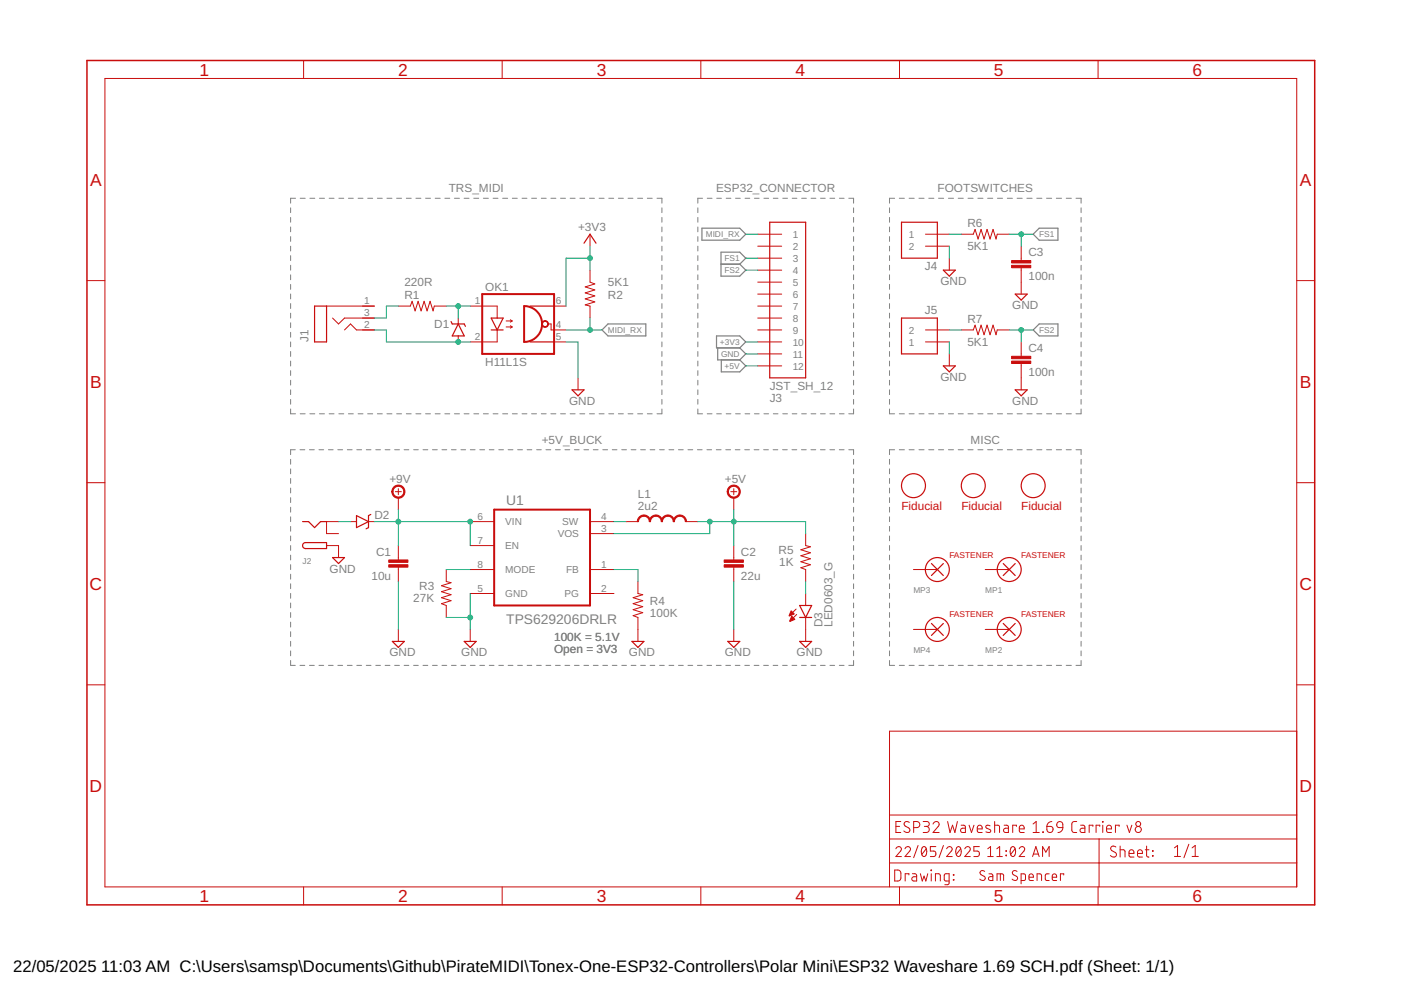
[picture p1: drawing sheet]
<svg xmlns="http://www.w3.org/2000/svg" width="297mm" height="210mm" viewBox="0 0 297 210" stroke-linecap="round" stroke-linejoin="round" font-family="sans-serif">
<g fill="none" stroke="#808080" stroke-width=".21">
<path d="M61.6 44.1v1M61.6 46.1v1M61.6 48.1v1M61.6 50.2v1M61.6 52.2v1M61.6 54.2v1M61.6 56.2v1.1M61.6 58.3v1M62.7 42h-1.1v1.1M63.6 42h1.1M65.7 42h1M67.7 42h1.1"/>
<path d="M69.8 42h1M71.8 42h1.1M73.9 42h1M75.9 42h1.1M78 42h1M80 42h1M82 42h1.1M84.1 42h1M86.1 42h1.1M88.2 42h1M90.2 42h1.1M92.3 42h1"/>
<path d="M94.3 42h1.1M96.4 42h1M98.4 42h1M100.5 42h1M102.5 42h1M104.5 42h1.1M106.6 42h1M108.6 42h1.1M110.7 42h1M112.7 42h1M114.8 42h1M116.8 42h1.1"/>
<path d="M118.9 42h1M120.9 42h1M122.9 42h1.1M125 42h1M127 42h1.1M129.1 42h1M131.1 42h1.1M133.2 42h1M135.2 42h1M137.2 42h1.1M139.3 42h1v1.1M140.3 44.1v1"/>
<path d="M140.3 46.1v1M140.3 48.1v1M140.3 50.2v1M140.3 52.2v1M140.3 54.2v1M140.3 56.2v1.1M140.3 58.3v1M148 44.1v1M148 46.1v1M148 48.1v1M148 50.2v1M148 52.2v1"/>
<path d="M148 54.2v1M148 56.2v1.1M148 58.3v1M148.9 42h-.9v1.1M149.9 42h1.1M152 42h1M154 42h1M156 42h1M158 42h1M160 42h1M162 42h1M164 42h1"/>
<path d="M166 42h1M168 42h1M170 42h1M172 42h1M174 42h1M176 42h1M178 42h1M180 42h1v1.1M181 44.1v1M181 46.1v1M181 48.1v1M181 50.2v1"/>
<path d="M181 52.2v1M181 54.2v1M181 56.2v1.1M181 58.3v1M188.6 44.1v1M188.6 46.1v1M188.6 48.1v1M188.6 50.2v1M188.6 52.2v1M188.6 54.2v1M188.6 56.2v1.1M188.6 58.3v1"/>
<path d="M189.7 42h-1.1v1.1M190.7 42h1M192.7 42h1.1M194.8 42h1.1M196.9 42h1.1M199 42h1.1M201.1 42h1.1M203.2 42h1M205.2 42h1.1M207.3 42h1.1M209.4 42h1.1M211.5 42h1.1"/>
<path d="M213.6 42h1.1M215.6 42h1.1M217.7 42h1.1M219.8 42h1.1M221.9 42h1.1M224 42h1.1M226.1 42h1M228.1 42h1.1v1.1M229.2 44.1v1M229.2 46.1v1M229.2 48.1v1M229.2 50.2v1"/>
<path d="M229.2 52.2v1M229.2 54.2v1M229.2 56.2v1.1M229.2 58.3v1M61.6 60.3v1M61.6 62.3v1.1M61.6 64.4v1M61.6 66.4v1M61.6 68.4v1.1M61.6 70.5v1M61.6 72.5v1M61.6 74.5v1.1"/>
<path d="M61.6 76.6v1M61.6 78.6v1M140.3 60.3v1M140.3 62.3v1.1M140.3 64.4v1M140.3 66.4v1M140.3 68.4v1.1M140.3 70.5v1M140.3 72.5v1M140.3 74.5v1.1M140.3 76.6v1M140.3 78.6v1"/>
<path d="M148 60.3v1M148 62.3v1.1M148 64.4v1M148 66.4v1M148 68.4v1.1M148 70.5v1M148 72.5v1M148 74.5v1.1M148 76.6v1M148 78.6v1M181 60.3v1M181 62.3v1.1"/>
<path d="M181 64.4v1M181 66.4v1M181 68.4v1.1M181 70.5v1M181 72.5v1M181 74.5v1.1M181 76.6v1M181 78.6v1M188.6 60.3v1M188.6 62.3v1.1M188.6 64.4v1M188.6 66.4v1"/>
<path d="M188.6 68.4v1.1M188.6 70.5v1M188.6 72.5v1M188.6 74.5v1.1M188.6 76.6v1M188.6 78.6v1M229.2 60.3v1M229.2 62.3v1.1M229.2 64.4v1M229.2 66.4v1M229.2 68.4v1.1M229.2 70.5v1"/>
<path d="M229.2 72.5v1M229.2 74.5v1.1M229.2 76.6v1M229.2 78.6v1M61.6 80.6v1M61.6 82.7v1M61.6 84.7v1M61.6 86.7v1h1.1M61.6 97.4v1M61.6 99.4v1.1M62.6 95.4h-1v1M63.6 95.4h1"/>
<path d="M63.6 87.7h1.1M65.6 95.4h1M65.7 87.7h1M67.6 95.4h1M67.7 87.7h1.1M69.6 95.4h1M69.8 87.7h1M71.6 95.4h1M71.8 87.7h1.1M73.6 95.4h1.1M73.9 87.7h1M75.6 95.4h1.1"/>
<path d="M75.9 87.7h1.1M77.7 95.4h1M78 87.7h1M79.7 95.4h1M80 87.7h1M81.7 95.4h1M82 87.7h1.1M83.7 95.4h1M84.1 87.7h1M85.7 95.4h1M86.1 87.7h1.1M87.7 95.4h1"/>
<path d="M88.2 87.7h1M89.7 95.4h1M90.2 87.7h1.1M91.7 95.4h1M92.3 87.7h1M93.7 95.4h1M94.3 87.7h1.1M95.7 95.4h1M96.4 87.7h1M97.7 95.4h1M98.4 87.7h1M99.7 95.4h1"/>
<path d="M100.5 87.7h1M101.7 95.4h1M102.5 87.7h1M103.7 95.4h1M104.5 87.7h1.1M105.7 95.4h1M106.6 87.7h1M107.7 95.4h1.1M108.6 87.7h1.1M109.7 95.4h1.1M110.7 87.7h1M111.8 95.4h1"/>
<path d="M112.7 87.7h1M113.8 95.4h1M114.8 87.7h1M115.8 95.4h1M116.8 87.7h1.1M117.8 95.4h1M118.9 87.7h1M119.8 95.4h1M120.9 87.7h1M121.8 95.4h1M122.9 87.7h1.1M123.8 95.4h1"/>
<path d="M125 87.7h1M125.8 95.4h1M127 87.7h1.1M127.8 95.4h1M129.1 87.7h1M129.8 95.4h1M131.1 87.7h1.1M131.8 95.4h1M133.2 87.7h1M133.8 95.4h1M135.2 87.7h1M135.8 95.4h1"/>
<path d="M137.2 87.7h1.1M137.8 95.4h1M139.8 95.4h1M140.3 80.6v1M140.3 82.7v1M140.3 84.7v1M140.3 86.7v1h-1M141.8 95.4h1.1M143.8 95.4h1.1M145.9 95.4h1M147.9 95.4h1M148 86.7v1h.9"/>
<path d="M148 80.6v1M148 82.7v1M148 84.7v1M149.9 95.4h1M149.9 87.7h1.1M151.9 95.4h1M152 87.7h1M153.9 95.4h1M154 87.7h1M155.9 95.4h1M156 87.7h1M157.9 95.4h1"/>
<path d="M158 87.7h1M159.9 95.4h1M160 87.7h1M161.9 95.4h1M162 87.7h1M163.9 95.4h1M164 87.7h1M165.9 95.4h1M166 87.7h1M167.9 95.4h1M168 87.7h1M169.9 95.4h1"/>
<path d="M170 87.7h1M171.9 95.4h1.1M172 87.7h1M173.9 95.4h1M174 87.7h1M176 95.4h1M176 87.7h1M177.9 95.4h1.1M178 87.7h1M180 95.4h1v1M181 80.6v1M181 82.7v1"/>
<path d="M181 84.7v1M181 86.7v1h-1M181 97.4v1M181 99.4v1.1M188.6 86.7v1h1.1M188.6 80.6v1M188.6 82.7v1M188.6 84.7v1M188.6 97.4v1M188.6 99.4v1.1M189.7 95.4h-1.1v1M190.7 95.4h1"/>
<path d="M190.7 87.7h1M192.7 95.4h1.1M192.7 87.7h1.1M194.8 95.4h1.1M194.8 87.7h1.1M196.9 95.4h1.1M196.9 87.7h1.1M199 95.4h1.1M199 87.7h1.1M201.1 95.4h1.1M201.1 87.7h1.1M203.2 95.4h1"/>
<path d="M203.2 87.7h1M205.2 95.4h1.1M205.2 87.7h1.1M207.3 95.4h1.1M207.3 87.7h1.1M209.4 95.4h1.1M209.4 87.7h1.1M211.5 95.4h1.1M211.5 87.7h1.1M213.6 95.4h1.1M213.6 87.7h1.1M215.6 95.4h1.1"/>
<path d="M215.6 87.7h1.1M217.7 95.4h1.1M217.7 87.7h1.1M219.8 95.4h1.1M219.8 87.7h1.1M221.9 95.4h1.1M221.9 87.7h1.1M224 95.4h1.1M224 87.7h1.1M226.1 95.4h1M226.1 87.7h1M228.1 95.4h1.1v1"/>
<path d="M229.2 86.7v1h-1.1M229.2 80.6v1M229.2 82.7v1M229.2 84.7v1M229.2 97.4v1M229.2 99.4v1.1M61.6 101.5v1M61.6 103.5v1M61.6 105.5v1.1M61.6 107.5v1.1M61.6 109.6v1M61.6 111.6v1"/>
<path d="M61.6 113.6v1.1M61.6 115.7v1M61.6 117.7v1M61.6 119.7v1.1M181 101.5v1M181 103.5v1M181 105.5v1.1M181 107.5v1.1M181 109.6v1M181 111.6v1M181 113.6v1.1M181 115.7v1"/>
<path d="M181 117.7v1M181 119.7v1.1M188.6 101.5v1M188.6 103.5v1M188.6 105.5v1.1M188.6 107.5v1.1M188.6 109.6v1M188.6 111.6v1M188.6 113.6v1.1M188.6 115.7v1M188.6 117.7v1M188.6 119.7v1.1"/>
<path d="M229.2 101.5v1M229.2 103.5v1M229.2 105.5v1.1M229.2 107.5v1.1M229.2 109.6v1M229.2 111.6v1M229.2 113.6v1.1M229.2 115.7v1M229.2 117.7v1M229.2 119.7v1.1M61.6 121.8v1M61.6 123.8v1"/>
<path d="M61.6 125.8v1.1M61.6 127.8v1.1M61.6 129.9v1M61.6 131.9v1M61.6 133.9v1.1M61.6 136v1M61.6 138v1M181 121.8v1M181 123.8v1M181 125.8v1.1M181 127.8v1.1M181 129.9v1"/>
<path d="M181 131.9v1M181 133.9v1.1M181 136v1M181 138v1M188.6 121.8v1M188.6 123.8v1M188.6 125.8v1.1M188.6 127.8v1.1M188.6 129.9v1M188.6 131.9v1M188.6 133.9v1.1M188.6 136v1"/>
<path d="M188.6 138v1M229.2 121.8v1M229.2 123.8v1M229.2 125.8v1.1M229.2 127.8v1.1M229.2 129.9v1M229.2 131.9v1M229.2 133.9v1.1M229.2 136v1M229.2 138v1M61.6 140v1.1h1M63.6 141.1h1"/>
<path d="M65.6 141.1h1M67.6 141.1h1M69.6 141.1h1M71.6 141.1h1M73.6 141.1h1.1M75.6 141.1h1.1M77.7 141.1h1M79.7 141.1h1M81.7 141.1h1M83.7 141.1h1M85.7 141.1h1M87.7 141.1h1"/>
<path d="M89.7 141.1h1M91.7 141.1h1M93.7 141.1h1M95.7 141.1h1M97.7 141.1h1M99.7 141.1h1M101.7 141.1h1M103.7 141.1h1M105.7 141.1h1M107.7 141.1h1.1M109.7 141.1h1.1M111.8 141.1h1"/>
<path d="M113.8 141.1h1M115.8 141.1h1M117.8 141.1h1M119.8 141.1h1M121.8 141.1h1M123.8 141.1h1M125.8 141.1h1M127.8 141.1h1M129.8 141.1h1M131.8 141.1h1M133.8 141.1h1M135.8 141.1h1"/>
<path d="M137.8 141.1h1M139.8 141.1h1M141.8 141.1h1.1M143.8 141.1h1.1M145.9 141.1h1M147.9 141.1h1M149.9 141.1h1M151.9 141.1h1M153.9 141.1h1M155.9 141.1h1M157.9 141.1h1M159.9 141.1h1"/>
<path d="M161.9 141.1h1M163.9 141.1h1M165.9 141.1h1M167.9 141.1h1M169.9 141.1h1M171.9 141.1h1.1M173.9 141.1h1M176 141.1h1M177.9 141.1h1.1M181 140v1.1h-1M188.6 140v1.1h1.1M190.7 141.1h1"/>
<path d="M192.7 141.1h1.1M194.8 141.1h1.1M196.9 141.1h1.1M199 141.1h1.1M201.1 141.1h1.1M203.2 141.1h1M205.2 141.1h1.1M207.3 141.1h1.1M209.4 141.1h1.1M211.5 141.1h1.1M213.6 141.1h1.1M215.6 141.1h1.1"/>
<path d="M217.7 141.1h1.1M219.8 141.1h1.1M221.9 141.1h1.1M224 141.1h1.1M226.1 141.1h1M229.2 140v1.1h-1.1"/>
</g>
<path d="M148.8 48.4h8l1.3 1.3-1.3 1.2h-8zM152.9 53.5h3.9l1.3 1.2-1.3 1.3 1.3 1.3-1.3 1.2h-3.9zM152.9 56h3.9M219.1 49.7l1.2-1.3h4v2.5h-4zM127.6 70l1.3-1.3h8v2.5h-8zM151.9 71.2h4.9l1.3 1.3-1.3 1.3h-4.9zM152.2 73.8v2.5h4.6M152.9 76.3v2.5h3.9l1.3-1.2-1.3-1.3M156.8 73.8l1.3 1.2-1.3 1.3M219.1 70l1.2-1.3h4v2.5h-4z" fill="none" stroke="#808080" stroke-width=".25"/>
<g fill="none" stroke="#c90d0c" stroke-width=".21">
<path d="M22.2 16.6h252.7v171.4h-252.7zM64.4 12.8v3.8M106.5 12.8v3.8M148.6 12.8v3.8M190.7 12.8v3.8M232.8 12.8v3.8M18.4 59.5h3.8M125.1 57.3v2.5l1 .4-2 .6 2 .7-2 .6 2 .6-2 .7 2 .6-2 .6 1 .3v2.5M125.1 49.7v2.5M160.7 52.2h5M160.7 49.7h5M160.7 54.7h5"/>
<path d="M160.7 57.3h5M160.7 59.8h5M196.2 52.2h5.1M196.2 49.7h5.1M201.3 54.7v2.6M203.8 49.7h2.6l.3-1.1 .7 2.1 .6-2.1 .6 2.1 .7-2.1 .6 2.1 .6-2.1 .7 2.1 .2-1h2.6M216.5 52.2v3M216.5 56.8v5.6M274.9 59.5h3.8M69.2 64.9h10.2M70.5 67.4l1.3 1.3 1.2-1.3h6.4M73 70l1.3-1.3 1.3 1.3h3.8"/>
<path d="M84.5 64.9h2.5l.4-1 .6 2 .6-2 .7 2 .6-2 .7 2 .6-2 .6 2 .3-1h2.5M97.2 67.4v1.3M97.2 71.2v1.3M99.7 64.9h5.7v2.5M105.4 70v2.5h-5.7M107.3 68.1h1.3M107.3 69.3h1.3M108.2 67.8l.4 .3M108.2 69.1l.4 .2M108.6 68.1l-.4 .2M108.6 69.3l-.4 .3M116.2 68.7h.6v1.3h3.2"/>
<path d="M117.5 64.9h2.5M117.5 72.5h2.5M160.7 64.9h5M160.7 70h5M160.7 67.4h5M160.7 72.5h5M160.7 62.4h5M160.7 75h5M160.7 77.6h5M196.2 70h5.1M196.2 72.5h5.1M201.3 75v2.6"/>
<path d="M203.8 70h2.6l.3-1.1 .7 2.1 .6-2.1 .6 2.1 .7-2.1 .6 2.1 .6-2.1 .7 2.1 .2-1h2.6M216.5 72.5v3M216.5 77.1v5.6M122.6 80.1v2.6M18.4 102.3h3.8M69.2 115.7h2.6v2.5M71.8 110.6h-2.6v2.5h2.6M74.3 110.6h1.3M78.1 110.6h1.3M83.8 104.2h1.3M84.5 103.6v1.3M84.5 105.5v2.6"/>
<path d="M84.5 115.7v3M99.7 115.7h5.1M99.7 110.6h5.1M125.1 113.1h5.1M125.1 110.6h5.1M132.7 110.6h2.6M145.4 110.6h2.6M154.9 104.2h1.3M155.6 103.6v1.3M155.6 105.5v2.6M155.6 115.7v3M170.8 113.1v2.6l1 .2-2 .7 2 .6-2 .6 2 .7-2 .6 2 .6-2 .7 1 .4v2.5"/>
<path d="M274.9 102.3h3.8M84.5 120.2v3.1M84.5 133.5v2.5M94.6 120.8v2.5l1 .2-2 .7 2 .6-2 .7 2 .6-2 .6 2 .7-2 .6 1 .4v2.5M99.7 120.8h5.1M99.7 125.8h5.1M99.7 133.5v2.5M125.1 120.8h5.1M125.1 125.8h5.1M135.3 123.3v2.5l1 .3-2.1 .6 2.1 .7-2.1 .6 2.1 .6-2.1 .7 2.1 .6-2.1 .6 1.1 .4v5.1M155.6 120.2v3.1M155.6 133.5v2.5"/>
<path d="M168.8 129.1l-1.4 1.4M168.9 130.3l-1.4 1.4M170.8 125.8v2.6M170.8 130.9v5.1M193.7 120.8h5M193.7 133.5h5M208.9 120.8h5.1M208.9 133.5h5.1M18.4 145.2h3.8M274.9 155h-86.3v33M274.9 145.2h3.8M188.6 177.9h86.3"/>
<path d="M188.6 172.8h86.3M189.9 180a.58 .58 0 0 1 .9-.5 .58 .58 0 0 1 .1 .9l-1 1.2h1.2M189.9 175.2h.8M191 174.2h-1.1v2.3h1.1M191.9 180a.58 .58 0 0 1 .8-.5 .58 .58 0 0 1 .2 .9l-1 1.2h1.1M192.8 174.4a.58 .58 0 0 0-.9-.1 .58 .58 0 0 0 0 .9l.8 .3a.58 .58 0 0 1 0 .9 .58 .58 0 0 1-.8 0l-.3-.2M193.7 175.5h.7a.65 .65 0 0 0 .6-.7 .65 .65 0 0 0-.6-.6h-.7v2.3M194.6 179.3l-.9 2.5M195.6 179.6l.1-.1a.86 .86 0 0 1 .8 1.3 .6 .6 0 0 1-.6 .8 .6 .6 0 0 1-.6-.8v-.5zM195.7 174.2h.8a.52 .52 0 0 1 .5 .5 .52 .52 0 0 1-.5 .5h-.5M196.4 175.2a.65 .65 0 0 1 .6 .7 .65 .65 0 0 1-.6 .6h-.7M196.4 180l-.9 1.1"/>
<path d="M197.8 174.7a.64 .64 0 0 1 .9-.5 .64 .64 0 0 1 .2 1l-1.1 1.3h1.3M198.4 179.5h-1.1v.9h.7a.59 .59 0 0 1 .4 .6 .59 .59 0 0 1-.4 .6h-.7M200 179.3l-.9 2.5M200.7 180a.58 .58 0 0 1 .8-.5 .58 .58 0 0 1 .2 .9l-1 1.2h1.2M200.9 174.2l.5 2.3 .6-1.5 .5 1.5 .5-2.3M202.9 179.6l.2-.1a.88 .88 0 0 1 .7 1.3 .61 .61 0 0 1-.6 .8 .61 .61 0 0 1-.6-.8v-.5zM203.7 180l-.9 1.1M203.8 175h.6l.3 .2v1.3h-.6a.46 .46 0 0 1-.5-.4 .46 .46 0 0 1 .5-.5h.6M204.6 180a.58 .58 0 0 1 .8-.5 .58 .58 0 0 1 .1 .9l-.9 1.2h1.1M205.5 175l.5 1.5 .5-1.5M207.2 175.7h1a.55 .55 0 0 0-.3-.7 .55 .55 0 0 0-.7 .5l.1 .9 .9 .1M207.6 179.5h-1.1v.9h.7a.59 .59 0 0 1 .5 .6 .59 .59 0 0 1-.5 .6h-.7"/>
<path d="M209.4 180l.6-.5v2.1M209.9 175.1l-.7-.1-.2 .4 1 .6v.4l-.3 .1-.7-.1M210.9 175l.9 .1 .1 1.4M210.9 174.2v2.3M211.3 180l.6-.5v2.1M212.9 175h.7l.2 .2v1.3h-.6a.46 .46 0 0 1-.4-.4 .46 .46 0 0 1 .4-.5h.6M214.4 179.6l.2-.1a.86 .86 0 0 1 .7 1.3 .6 .6 0 0 1-.6 .8 .6 .6 0 0 1-.5-.8v-.5zM215.2 180l-.9 1.1M215.5 175.2v-.2h-.8v1.5M216.1 180a.58 .58 0 0 1 .8-.5 .58 .58 0 0 1 .2 .9l-1 1.2h1.2M216.1 175.7h1a.55 .55 0 0 0-.3-.7 .55 .55 0 0 0-.7 .5l.1 .9 .9 .1M219 176.5h1.3"/>
<path d="M219 174.7l.7-.5v2.3M221.1 176.4l.1 .1zM222 175.2h.7a.66 .66 0 0 1 .6 .7 .66 .66 0 0 1-.7 .6 .66 .66 0 0 1-.6-.6zM223 174.2l-.7 .3-.3 .7M224.2 174.5a.64 .64 0 0 1 .7-.3 .64 .64 0 0 1 .4 .6v.7h-.7a.61 .61 0 0 1-.5-.4 .61 .61 0 0 1 .1-.6zM225.3 175.5l-.3 .7-.7 .3M228.3 174.2h-.5a.51 .51 0 0 0-.6 .5l.2 1.6 .2 .2h.7M229.1 175h.7l.2 .3v1.2h-.6a.46 .46 0 0 1-.4-.4 .46 .46 0 0 1 .4-.5h.6M231.7 175.2v-.2h-.8v1.5M233 177.9v10.1M233.2 175.2v-.2h-.8v1.5M233.7 174.2l.2 .1z"/>
<path d="M233.8 175v1.5M234.6 175.7h1a.55 .55 0 0 0-.3-.7 .55 .55 0 0 0-.7 .5l.1 .9 .9 .1M236.6 179.6a.58 .58 0 0 0-.9-.1 .58 .58 0 0 0 0 .9l.8 .3a.58 .58 0 0 1 0 .9 .58 .58 0 0 1-.9 0l-.2-.2M237.3 175.2v-.2h-.8v1.5M237.5 179.4v2.3M238.9 175l.6 1.5 .5-1.5M243.1 179.4v2.1l.5 .2M249 179.8l.7-.5v2.3M252.1 179l-1.1 2.9M252.8 179.8l.6-.5v2.3M64.4 188v3.9M106.5 188v3.9"/>
<path d="M148.6 188v3.9M188.6 183h86.3M189.7 184.5h.9l.4 .4v1.3l-.1 .3-.3 .3h-.9zM190.7 188v3.9M192.7 185.5v-.2h-.8v1.5M193.4 185.3h.7l.3 .3v1.2h-.6a.46 .46 0 0 1-.5-.5 .46 .46 0 0 1 .5-.4h.6M195.1 185.3l.4 1.5 .4-1 .4 1 .4-1.5M197.4 184.5l.1 .1zM197.4 185.3v1.5M198.3 186.8v-1.5l.9 .1 .2 1.4M201.2 186.8h-.8l-.2-.2v-1.1l.2-.2h.8v1.9l-.2 .4h-.7M202.1 185.4l.1 .2z"/>
<path d="M202.1 186.5l.1 .1zM208.8 184.8a.52 .52 0 0 0-.8-.1 .52 .52 0 0 0 0 .8l.7 .3a.54 .54 0 0 1 0 .8 .54 .54 0 0 1-.8 0l-.2-.2M209.4 181.6h1.2M209.7 185.3h.6l.2 .2v1.2h-.5a.41 .41 0 0 1-.4-.4 .41 .41 0 0 1 .4-.4h.5M211.3 181.6h1.2M211.4 186.7v-1.4l1.3 .1 .1 1.3M212.1 185.3v1.4M213.3 180.4l.1 .1zM213.3 181.3l.1 .1zM215.6 184.8a.52 .52 0 0 0-.8-.1 .52 .52 0 0 0 .1 .8l.6 .3a.54 .54 0 0 1 .1 .8 .54 .54 0 0 1-.8 0l-.2-.2M216.5 186.7l.8-.1v-1.2l-.8-.1v2.1M218.2 186h.9a.49 .49 0 0 0-.3-.7 .49 .49 0 0 0-.6 .5v.8l.9 .1"/>
<path d="M218.9 181.6l.7-2.1 .7 2.1M219.1 181.1h1.1M219.9 186.7v-1.4l.8 .1 .1 1.3M221 181.6v-2.1l.7 1.2 .7-1.2v2.1M222.4 185.3h-.6l-.2 .3v.9l.2 .2h.6M223.1 186h.9a.49 .49 0 0 0-.3-.7 .49 .49 0 0 0-.6 .5l.1 .8 .8 .1M225.5 185.5v-.2h-.7v1.4M232.8 188v3.9M237.5 180.2l.9 .1 .1 1.4M239.4 181h1a.55 .55 0 0 0-.3-.8 .55 .55 0 0 0-.7 .5l.1 .9 .9 .1M241.2 181h1a.55 .55 0 0 0-.3-.8 .55 .55 0 0 0-.7 .5l.1 .9 .9 .1M242.8 180.2h.8"/>
<path d="M244.3 180.4l.2 .1zM244.3 181.4l.2 .1zM249 181.6h1.3M252.8 181.6h1.3"/>
<circle cx="241.3" cy="174.7" r=".52"/>
<circle cx="241.3" cy="175.9" r=".65"/>
</g>
<g fill="none" stroke="#c90d0c" stroke-width=".25">
<path d="M123.8 51.6l1.3-1.9 1.3 1.9M163.2 47.1h7.6v33h-7.6zM191.1 47.1h7.6v7.6h-7.6zM200 57.3h2.5l-1.2 1.2zM66.7 64.9h2.5v7.6h-2.5zM95.6 68.2l.3 .5h2.5l.3 .5M97.2 68.7l1.2 2.5h-2.5zM104.1 67.4h2.6l-1.3 2.6zM104.1 70h2.6M112.4 72.5h5.1M112.4 64.9h5.1M191.1 67.4h7.6v7.6h-7.6z"/>
<path d="M200 77.6h2.5l-1.2 1.2zM215.2 62.4h2.6l-1.3 1.2zM121.3 82.7h2.5l-1.2 1.2zM215.2 82.7h2.6l-1.3 1.2zM64.2 110.6h1.2l1.3 1.3 1.3-1.3h1.2M64.3 115.3l.5-.3h4.4v1.3h-4.6l-.4-.4zM70.5 118.2h2.5l-1.2 1.3zM75.6 109.3l2.5 1.3-2.5 1.3zM78.6 109.1l-.5 .2v2.6l-.5 .2M197.5 119.5l2.5 2.5M200 119.5l-2.5 2.5M212.7 119.5l2.5 2.5"/>
<path d="M215.2 119.5l-2.5 2.5M83.2 136h2.5l-1.2 1.3zM98.4 136h2.6l-1.3 1.3zM134 136h2.5l-1.2 1.3zM154.3 136h2.5l-1.2 1.3zM169.5 136h2.6l-1.3 1.3zM169.5 128.4h2.6l-1.3 2.5zM169.5 130.9h2.6M197.5 132.2l2.5 2.5M200 132.2l-2.5 2.5M212.7 132.2l2.5 2.5M215.2 132.2l-2.5 2.5"/>
<circle cx="193.7" cy="103" r="2.54"/>
<circle cx="206.4" cy="103" r="2.54"/>
<circle cx="219.1" cy="103" r="2.54"/>
<circle cx="198.7" cy="120.8" r="2.54"/>
<circle cx="198.7" cy="133.5" r="2.54"/>
<circle cx="214" cy="133.5" r="2.54"/>
<circle cx="214" cy="120.8" r="2.54"/>
</g>
<path d="M102.2 62.4h15.3v12.6h-15.3zM111.1 64.9a3.8 3.8 0 0 1 3.8 3.8 3.8 3.8 0 0 1-3.8 3.8zM104.8 108.1h20.3v20.3h-20.3z" fill="none" stroke="#c90d0c" stroke-width=".42"/>
<g fill="#c90d0c" stroke="#c90d0c" stroke-width=".21">
<path d="M115 68.2a.71 .71 0 0 1 1.2 .1 .71 .71 0 0 1-.4 1.1 .71 .71 0 0 1-.9-.7h.1a.57 .57 0 0 1 .9-.5 .57 .57 0 0 1 0 1 .57 .57 0 0 1-.9-.3v-.2h-.1z" fill-rule="evenodd"/>
<path d="M135.5 109.6l.6-.3 .4-.1v.3l-.7 .2-.3 .4-.1 .5h-.3l.1-.5z" fill-rule="evenodd"/>
<path d="M136.5 109.2a1.37 1.37 0 0 1 1.4 1.4h-.2l-.3-.7-.4-.3-.5-.1z" fill-rule="evenodd"/>
<path d="M138.1 109.6l.5-.3 .5-.1v.3l-.8 .2-.3 .4-.1 .5h-.2v-.5z" fill-rule="evenodd"/>
<path d="M139.1 109.2a1.37 1.37 0 0 1 1.4 1.4h-.3l-.2-.7-.4-.3-.5-.1z" fill-rule="evenodd"/>
<path d="M140.6 109.6l.5-.3 .5-.1v.3l-.7 .2-.3 .4-.1 .5h-.3l.1-.5z" fill-rule="evenodd"/>
<path d="M141.6 109.2a1.37 1.37 0 0 1 1.4 1.4h-.3l-.2-.7-.4-.3-.5-.1z" fill-rule="evenodd"/>
<path d="M143.2 109.6l.5-.3 .4-.1v.3l-.7 .2-.3 .4-.1 .5h-.3l.1-.5z" fill-rule="evenodd"/>
<path d="M144.1 109.2a1.37 1.37 0 0 1 1.4 1.4h-.2l-.3-.7-.4-.3-.5-.1z" fill-rule="evenodd"/>
<path d="M154.6 103.3a1.39 1.39 0 0 1 2.2 .2 1.39 1.39 0 0 1-.9 2.1 1.39 1.39 0 0 1-1.7-1.4h.2a1.14 1.14 0 0 1 1.6-1 1.14 1.14 0 0 1 .3 1.9 1.14 1.14 0 0 1-1.8-.6l-.1-.3h-.2z" fill-rule="evenodd"/>
<path d="M83.4 103.3a1.4 1.4 0 0 1 2.3 .2 1.4 1.4 0 0 1-.9 2.1 1.4 1.4 0 0 1-1.7-1.4h.2a1.15 1.15 0 0 1 1.6-1 1.15 1.15 0 0 1 .3 1.9 1.15 1.15 0 0 1-1.8-.6l-.1-.3h-.2z" fill-rule="evenodd"/>
<path d="M167.7 129.5l.7 .7-1 .4z" fill-rule="evenodd"/>
<path d="M167.9 130.6l.6 .7-1 .5z" fill-rule="evenodd"/>
</g>
<g fill="#c90d0c" stroke="#c90d0c" stroke-width=".21">
<path d="M82.4 118.7h4.1v.5h-4.1z"/>
<path d="M82.4 119.7h4.1v.5h-4.1z"/>
<path d="M153.5 118.7h4.1v.5h-4.1z"/>
<path d="M153.5 119.7h4.1v.5h-4.1z"/>
<path d="M214.5 55.2h4v.6h-4z"/>
<path d="M214.5 56.3h4v.5h-4z"/>
<path d="M214.5 75.5h4v.6h-4z"/>
<path d="M214.5 76.6h4v.5h-4z"/>
</g>
<path d="M18.4 12.8h260.3v179.1h-260.3z" fill="none" stroke="#c90d0c" stroke-width=".32"/>
<g fill="none" stroke="#0dab76" stroke-width=".21">
<path d="M125.1 52.2v5.1M125.1 54.7h-5.1v10.2M158.1 54.7h2.6M158.1 49.7h2.6M158.1 57.3h2.6M201.3 49.7h2.5M201.3 52.2v2.5M214 49.7h5.1M216.5 49.7v2.5M79.4 70h2.5v2.5h17.8M84.5 64.9h-2.6v2.5h-2.5M94.6 64.9h5.1"/>
<path d="M97.2 64.9v2.5M120 72.5h2.6v7.6M120 70h7.6M125.1 67.4v2.6M158.1 72.5h2.6M158.1 75h2.6M158.1 77.6h2.6M201.3 70h2.5M201.3 72.5v2.5M214 70h5.1M216.5 70v2.5M71.8 110.6h2.5"/>
<path d="M79.4 110.6h20.3v5.1M84.5 108.1v7.6M130.2 110.6h2.5M148 110.6h22.8v2.5M150.5 110.6v2.5h-20.3M155.6 108.1v7.6M84.5 123.3v10.2M94.6 130.9h5.1M94.6 120.8h5.1M99.7 125.8v7.7M130.2 120.8h5.1v2.5M155.6 123.3v10.2"/>
<path d="M170.8 123.3v2.5"/>
</g>
<g fill="#0dab76" stroke="#0dab76" stroke-width=".21">
<circle cx="125.1" cy="54.7" r=".51"/>
<circle cx="97.2" cy="64.9" r=".51"/>
<circle cx="97.2" cy="72.5" r=".51"/>
<circle cx="125.1" cy="70" r=".51"/>
<circle cx="99.7" cy="130.9" r=".51"/>
<circle cx="84.5" cy="110.6" r=".51"/>
<circle cx="99.7" cy="110.6" r=".51"/>
<circle cx="155.6" cy="110.6" r=".51"/>
<circle cx="150.5" cy="110.6" r=".51"/>
<circle cx="216.5" cy="49.7" r=".51"/>
<circle cx="216.5" cy="70" r=".51"/>
</g>
<g font-size="3.7" fill="#c90d0c">
<text x="42.3" y="16">1</text>
<text x="84.4" y="16">2</text>
<text x="126.5" y="16">3</text>
<text x="168.6" y="16">4</text>
<text x="210.7" y="16">5</text>
<text x="252.9" y="16">6</text>
<text x="19.1" y="39.4">A</text>
<text x="275.6" y="39.4">A</text>
<text x="19.1" y="82.2">B</text>
<text x="275.6" y="82.2">B</text>
<text x="19" y="125.1">C</text>
<text x="275.5" y="125.1">C</text>
<text x="19" y="167.9">D</text>
<text x="275.5" y="167.9">D</text>
<text x="42.3" y="191.2">1</text>
<text x="84.4" y="191.2">2</text>
<text x="126.5" y="191.2">3</text>
<text x="168.6" y="191.2">4</text>
<text x="210.7" y="191.2">5</text>
<text x="252.9" y="191.2">6</text>
</g>
<g font-size="3.5">
<text x="2.8" y="206.1">22/05/2025</text>
<text x="21.5" y="206.1">11:03 AM C:\Users\samsp\Documents\Github\PirateMIDI\Tonex-One-ESP32-Controllers\Polar Mini\ESP32 Waveshare 1.69 SCH.pdf (Sheet: 1/1)</text>
</g>
<g font-size="2.9" fill="#808080">
<text x="107.3" y="107.1">U1</text>
<text x="107.3" y="132.4">TPS629206DRLR</text>
</g>
<g font-size="2.5" fill="#808080">
<text x="95.1" y="40.8">TRS_MIDI</text>
<text x="151.8" y="40.8">ESP32_CONNECTOR</text>
<text x="198.8" y="40.8">FOOTSWITCHES</text>
<text x="122.6" y="48.9">+3V3</text>
<text x="205.1" y="53">5K1</text>
<text x="205.1" y="48.2">R6</text>
<text x="196.1" y="57.3">J4</text>
<text x="218" y="59.4">100n</text>
<text x="218" y="54.3">C3</text>
<text x="85.7" y="60.6">220R</text>
<text x="85.7" y="63.4">R1</text>
<text x="102.9" y="61.7">OK1</text>
<text x="128.9" y="60.6">5K1</text>
<text x="128.9" y="63.4">R2</text>
<text x="199.4" y="60.4">GND</text>
<text x="214.6" y="65.5">GND</text>
<text x="92.1" y="69.5">D1</text>
<text x="196.1" y="66.7">J5</text>
<text x="205.1" y="68.5">R7</text>
<text x="65.4" y="72.5" transform="rotate(-90 65.4 72.5)">J1</text>
<text x="102.9" y="77.6">H11L1S</text>
<text x="205.1" y="73.3">5K1</text>
<text x="218" y="74.7">C4</text>
<text x="163.2" y="82.7">JST_SH_12</text>
<text x="199.4" y="80.8">GND</text>
<text x="218" y="79.7">100n</text>
<text x="120.7" y="85.8">GND</text>
<text x="163.2" y="85.2">J3</text>
<text x="214.6" y="85.8">GND</text>
<text x="114.9" y="94.1">+5V_BUCK</text>
<text x="205.8" y="94.1">MISC</text>
<text x="82.6" y="102.3">+9V</text>
<text x="135.3" y="105.5">L1</text>
<text x="153.7" y="102.3">+5V</text>
<text x="79.4" y="110.1">D2</text>
<text x="135.3" y="108.1">2u2</text>
<text x="79.7" y="117.8">C1</text>
<text x="157.1" y="117.8">C2</text>
<text x="165.1" y="117.5">R5</text>
<text x="165.2" y="120">1K</text>
<text x="69.9" y="121.4">GND</text>
<text x="78.7" y="122.9">10u</text>
<text x="88.9" y="125.1">R3</text>
<text x="157.1" y="122.9">22u</text>
<text x="87.6" y="127.6">27K</text>
<text x="137.8" y="130.9">100K</text>
<text x="137.8" y="128.4">R4</text>
<text x="117.5" y="135.9">100K = 5.1V</text>
<text x="174.4" y="132.9" transform="rotate(-90 174.4 132.9)">D3</text>
<text x="176.5" y="132.9" transform="rotate(-90 176.5 132.9)">LED0603_G</text>
<text x="82.6" y="139.2">GND</text>
<text x="97.8" y="139.2">GND</text>
<text x="117.5" y="138.5">Open = 3V3</text>
<text x="133.4" y="139.2">GND</text>
<text x="153.7" y="139.2">GND</text>
<text x="168.9" y="139.2">GND</text>
</g>
<g font-size="2.5" fill="#c90d0c">
<text x="191.1" y="108.1">Fiducial</text>
<text x="203.8" y="108.1">Fiducial</text>
<text x="216.5" y="108.1">Fiducial</text>
</g>
<g font-size="2.1" fill="#808080">
<text x="168.1" y="53">2</text>
<text x="168.1" y="50.4">1</text>
<text x="192.7" y="50.4">1</text>
<text x="192.7" y="53">2</text>
<text x="168.1" y="55.5">3</text>
<text x="168.1" y="58">4</text>
<text x="77.2" y="64.5">1</text>
<text x="100.7" y="64.5">1</text>
<text x="117.8" y="64.5">6</text>
<text x="168.1" y="60.6">5</text>
<text x="168.1" y="63.1">6</text>
<text x="168.1" y="65.6">7</text>
<text x="77.2" y="67.1">3</text>
<text x="77.2" y="69.6">2</text>
<text x="117.8" y="69.6">4</text>
<text x="168.1" y="68.2">8</text>
<text x="168.1" y="70.7">9</text>
<text x="192.7" y="70.7">2</text>
<text x="100.7" y="72.1">2</text>
<text x="117.8" y="72.1">5</text>
<text x="168.1" y="73.3">10</text>
<text x="168.1" y="75.8">11</text>
<text x="192.7" y="73.3">1</text>
<text x="168.1" y="78.3">12</text>
<text x="101.3" y="110.2">6</text>
<text x="107.1" y="111.4">VIN</text>
<text x="118.3" y="113.9">VOS</text>
<text x="119.2" y="111.4">SW</text>
<text x="127.4" y="110.2">4</text>
<text x="127.4" y="112.8">3</text>
<text x="101.3" y="115.3">7</text>
<text x="107.1" y="116.4">EN</text>
<text x="101.3" y="125.5">5</text>
<text x="101.3" y="120.4">8</text>
<text x="107.1" y="121.5">MODE</text>
<text x="120" y="121.5">FB</text>
<text x="127.4" y="120.4">1</text>
<text x="127.4" y="125.5">2</text>
<text x="107.1" y="126.6">GND</text>
<text x="119.7" y="126.6">PG</text>
</g>
<g font-size="1.8" fill="#808080">
<text x="149.6" y="50.3">MIDI_RX</text>
<text x="220.3" y="50.3">FS1</text>
<text x="153.6" y="55.4">FS1</text>
<text x="153.6" y="57.9">FS2</text>
<text x="128.9" y="70.6">MIDI_RX</text>
<text x="220.3" y="70.6">FS2</text>
<text x="152.6" y="73.1">+3V3</text>
<text x="152.9" y="75.7">GND</text>
<text x="153.6" y="78.2">+5V</text>
<text x="64.1" y="119.5">J2</text>
<text x="193.7" y="125.8">MP3</text>
<text x="208.9" y="125.8">MP1</text>
<text x="193.7" y="138.5">MP4</text>
<text x="208.9" y="138.5">MP2</text>
</g>
<g font-size="1.8" fill="#c90d0c">
<text x="201.3" y="118.2">FASTENER</text>
<text x="216.5" y="118.2">FASTENER</text>
<text x="201.3" y="130.9">FASTENER</text>
<text x="216.5" y="130.9">FASTENER</text>
</g>
</svg>
